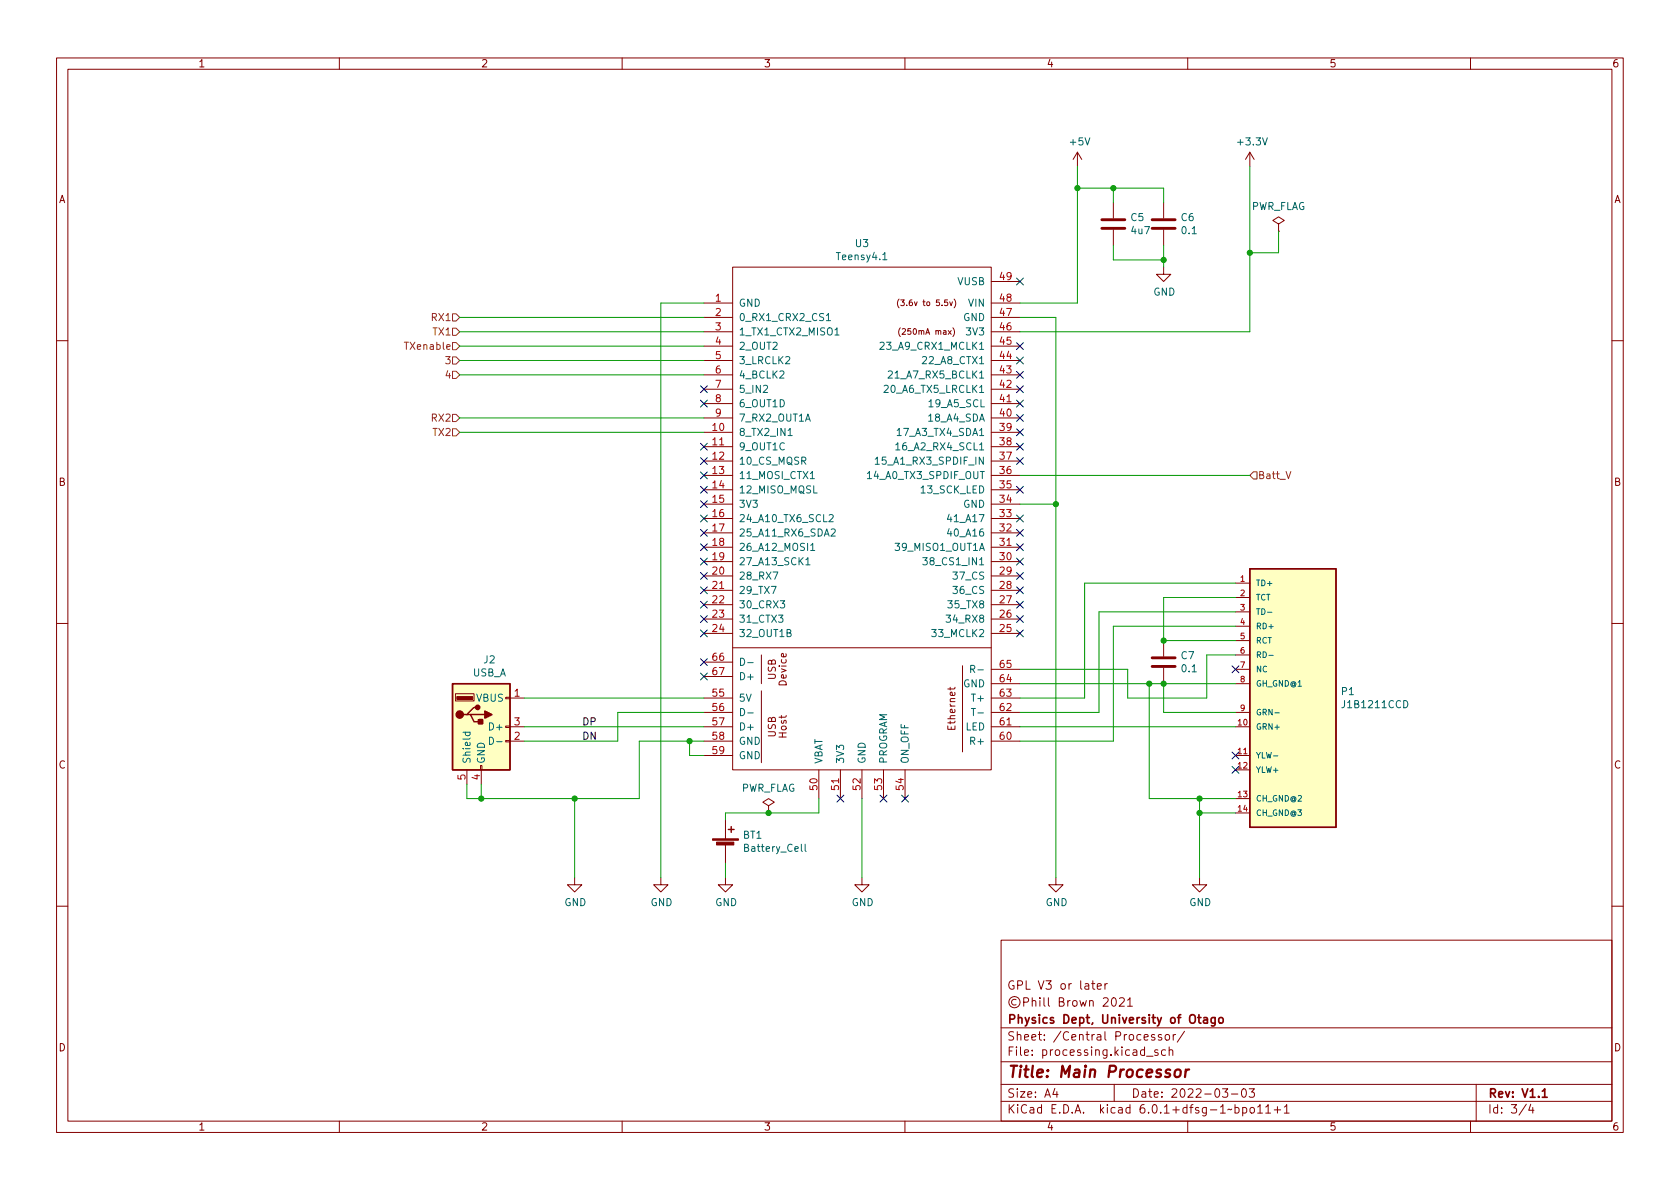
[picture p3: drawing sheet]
<svg xmlns="http://www.w3.org/2000/svg" width="297mm" height="210mm" viewBox="0 0 297 210" stroke-linecap="round" stroke-linejoin="round" font-family="sans-serif">
<g fill="none" stroke="#840000" stroke-width=".18">
<path d="M10 10.2h277v190.1h-277zM12 12.2h273v186.1h-273zM60 10.2v2M110 10.2v2M160 10.2v2M210 10.2v2M260 10.2v2M190.5 26.9l-.8 1.3M190.5 26.9v2.6M190.5 26.9l.8 1.3M196.8 35.8v2.8M205.7 35.8v2.8"/>
<path d="M221 26.9l-.8 1.3M221 26.9v2.6M221 26.9l.7 1.3M226.1 39.6l1-.6-1-.7-1.1 .7 1.1 .6v1.3M124.5 58.7h5M124.5 56.1h5M124.5 53.6h5M129.5 47.2h45.8v88.9h-45.8zM159 52.9a1.17 1.17 0 0 0 0 1.5M159.2 58a1.17 1.17 0 0 0 0 1.5M167.9 53.4l.3 .6 .2-.6M168.5 58a1.17 1.17 0 0 1 0 1.5"/>
<path d="M168.7 52.9a1.17 1.17 0 0 1 0 1.5M175.3 58.7h5M175.3 56.1h5M175.3 53.6h5M175.3 49.8h5M196.8 40.6v2.8M205.7 47.2v1.3h1.3l-1.3 1.3-1.2-1.3h1.2M205.7 40.6v2.8M226.1 40.9h.1M10 60.2h2M124.5 76.4h5M124.5 79h5"/>
<path d="M124.5 73.9h5M124.5 71.4h5M124.5 68.8h5M124.5 66.3h5M124.5 63.7h5M124.5 61.2h5M175.3 76.4h5M175.3 79h5M175.3 73.9h5M175.3 71.4h5M175.3 68.8h5M175.3 66.3h5"/>
<path d="M175.3 63.7h5M175.3 61.2h5M285 60.2h2M124.5 81.5h5M124.5 84.1h5M124.5 86.6h5M124.5 89.1h5M124.5 91.7h5M124.5 94.2h5M124.5 96.8h5M124.5 99.3h5M175.3 81.5h5"/>
<path d="M175.3 84.1h5M175.3 86.6h5M175.3 89.1h5M175.3 91.7h5M175.3 94.2h5M175.3 96.8h5M175.3 99.3h5M10 110.2h2M124.5 101.8h5M124.5 104.4h5M124.5 106.9h5M124.5 109.5h5"/>
<path d="M124.5 112h5M124.5 117.1h5M124.5 119.6h5M129.5 114.5h45.8M134.6 115.8v5.1M170.2 117.7v15.3M175.3 101.8h5M175.3 104.4h5M175.3 106.9h5M175.3 109.5h5M175.3 112h5M175.3 118.4h5"/>
<path d="M205.7 113.3v2.8M205.7 118.1v2.8M218.4 118.4h2.6M218.4 103.1h2.6M218.4 105.7h2.6M218.4 108.2h2.6M218.4 110.7h2.6M218.4 113.3h2.6M218.4 115.8h2.6M285 110.2h2M80.5 122.7h3.3v1.2h-3.3zM82.5 136.1v2.6"/>
<path d="M85 135.4h.2v.7h-.2zM85.1 136.1v2.6M89.4 130.9h.8v.3h-.8zM89.4 128.4h.8v.2h-.8zM89.4 123.3h.8v.3h-.8zM90.2 123.4h2.5M90.2 131.1h2.5M90.2 128.5h2.5M124.5 123.4h5M124.5 131.1h5M124.5 128.5h5M124.5 126h5"/>
<path d="M124.5 133.6h5M134.6 122.2v12.7M144.8 136.1v5.1M148.6 136.1v5.1M152.4 136.1v5.1M156.2 136.1v5.1M160 136.1v5.1M168 121.5v.5M168.8 121.5l-.1 .3h-1.1M175.3 123.4h5M175.3 131.1h5M175.3 128.5h5"/>
<path d="M175.3 126h5M175.3 120.9h5M218.4 128.5h2.6M218.4 126h2.6M218.4 133.6h2.6M218.4 120.9h2.6M218.4 136.1h2.6M101.6 155.2v1.3h1.3l-1.3 1.2-1.3-1.2h1.3M116.8 155.2v1.3h1.3l-1.3 1.2-1.2-1.2h1.2M128.3 155.2v1.3h1.2l-1.2 1.2-1.3-1.2h1.3M128.3 145v3.3M128.3 149.3v3.3"/>
<path d="M135.9 142.5l1-.6-1-.7-1 .7 1 .6v1.3M135.9 143.8h.1M152.4 155.2v1.3h1.3l-1.3 1.2-1.3-1.2h1.3M186.7 155.2v1.3h1.3l-1.3 1.2-1.3-1.2h1.3M212.1 155.2v1.3h1.3l-1.3 1.2-1.3-1.2h1.3M218.4 141.2h2.6M218.4 143.8h2.6M10 160.2h2M177 166.3h108v32h-108zM179.6 176.8a.52 .52 0 0 0-.8 .4 .52 .52 0 0 0 .8 .4M181 177.2l.7-.1 .2-.2-.1-.3-.2-.2h-.6v1.5M182.5 177.1l.2-.2 .4 .1v.9"/>
<path d="M182.5 176.4v1.5M183.9 176.4v.2M183.9 176.9v1M184.6 176.4v1.3l.2 .2M185.4 176.4v1.3l.2 .2M187.3 177.1h.6l.2-.2-.2-.4-.6-.1v1.5h.6l.2-.3a.39 .39 0 0 0-.3-.5M188.8 176.9v1M189.2 176.9l-.3 .1-.1 .2M189.8 177l.3-.1 .3 .3v.4l-.3 .3h-.3l-.2-.3v-.4zM190.9 176.9l.3 1 .3-.7 .3 .7 .3-1M192.6 177.1l.3-.2 .3 .1 .1 .9M192.6 176.9v1"/>
<path d="M193 173.9h.6M193.2 173.4v1.3l.4 .2M194 174.4l.7-.1-.1-.3-.4-.1-.2 .2 .1 .8h.5M195.1 176.6l.5-.2 .3 .2v.3l-.9 1h.9M195.4 173.9v1M195.8 173.9l-.3 .1-.1 .2M196.7 176.5l.2-.1a.81 .81 0 0 1 .5 .7 .81 .81 0 0 1-.3 .8h-.1a.81 .81 0 0 1-.6-.6 .81 .81 0 0 1 .3-.8zM197.9 176.6l.6-.2 .2 .2 .1 .3-.9 1h.9M199.4 176.9l.4-.5v1.5M199.4 177.9h.8M285 160.2h2M60 198.3v2"/>
<path d="M110 198.3v2M160 198.3v2M177 194.8h108M177 191.8h108M177 187.8h108M177 181.8h108M186.5 192.5l-.4 1h1M186.9 193v1M197 191.8v3M202.7 186.8h1.2M204.1 183l-.3-.1-.2 .2v.3l.5 .1v.4h-.5M204.7 185.7l-.3-.1-.3 .2 .1 .3 .5 .1v.4h-.6"/>
<path d="M205.4 183l-.4-.1-.2 .2 .1 .3 .5 .1v.4h-.6M206.1 185.7l-.5-.1-.2 .3v.4l.1 .3h.6M206.1 183l.4-.1 .3 .3v.4l-.3 .3h-.4l-.1-.3v-.4zM206.7 185.8l.2-.2 .4 .1 .1 .9M206.7 185.1v1.5M207.4 182.9v1M207.9 182.9l-.3 .1-.2 .2M209.4 182.4l-1.3 1.9M210 198.3v2M216.1 192.5h1l-.5 .6 .4 .1v.7l-.2 .1h-.4l-.3-.1M217.7 193.5h1.2M218.4 195.9l.4-.1 .3 .3v.4l-.2 .3h-.5"/>
<path d="M218.4 195.3v1.5M219.7 192.6l.2-.1a.81 .81 0 0 1 .5 .7 .81 .81 0 0 1-.3 .8h-.1a.81 .81 0 0 1-.6-.6 .81 .81 0 0 1 .3-.8zM219.7 195.9l.4-.1 .3 .3v.4l-.1 .3h-.6M219.7 195.8v1.5M220.9 192.5h.9l-.5 .6 .4 .1v.7l-.2 .1h-.4l-.2-.1M221.1 196l.2-.2 .4 .2 .1 .5-.2 .3h-.3l-.2-.1zM222.4 195.8l.4-.5v1.5M222.4 196.8h.8M223.8 195.8l.4-.5v1.5M223.8 196.8h.8M225.3 196.3h1.1M225.9 195.7v1.1"/>
<path d="M227.1 195.8l.4-.5v1.5M227.1 196.8h.8M260 198.3v2M261 191.8v6.5M269.9 195.3l-1.3 1.9M270.6 195.3l-.3 1h.9M271 195.8v1"/>
<circle cx="179.4" cy="177.2" r="1"/>
</g>
<path d="M211.8 179.9h.5M212 179.4v1.3l.3 .2M214.8 179.9v1.2l-.2 .3h-.4M212.8 180h.6l.1 .9M213.5 180.3l-.5 .1a.29 .29 0 0 0-.2 .2 .29 .29 0 0 0 .2 .3h.5M214.8 180l-.4-.1-.3 .3v.4l.2 .3h.5M215.6 180.1l.2-.2 .4 .2 .1 .5-.2 .3h-.3l-.2-.1zM272.7 193l.4-.5v1.5M272.7 194h.9" fill="none" stroke="#840000" stroke-width=".3"/>
<path d="M207.8 189.3a.52 .52 0 0 1 .6-.2 .52 .52 0 0 1 .4 .4l-.1 .6a.55 .55 0 0 1-.5 .4 .55 .55 0 0 1-.5-.4zM209.7 189.1l-.2 1.4M210.3 189.1l-.4 .1-.3 .3" fill="none" stroke="#840000" stroke-width=".4"/>
<g fill="#ffffc2" stroke="#ffffc2" stroke-width=".18">
<path d="M80 120.9h10.2v15.2h-10.2z"/>
<path d="M221 100.6h15.2v45.7h-15.2z"/>
</g>
<path d="M221 100.6h15.2v45.7h-15.2zM80 120.9h10.2v15.2h-10.2zM82.5 126.4h.7l.6 1.2h1.3M83.2 126.4h2.5M84.5 125.1h-.7l-1.3 1.3h-.6M128.8 146.7h1M129.3 146.2v1" fill="none" stroke="#840000" stroke-width=".25"/>
<g fill="#840000" stroke="#840000" stroke-width=".25">
<path d="M85.7 125.7l1.3 .7-1.3 .6z"/>
<path d="M84.6 127.2h.7v.8h-.7z"/>
<circle cx="81.3" cy="126.4" r=".63"/>
<circle cx="84.5" cy="125.1" r=".38"/>
</g>
<g fill="#840000" stroke="#840000" stroke-width=".18">
<path d="M80.8 123.2h2.8v.5h-2.8z"/>
<path d="M126 148.3h4.6v.3h-4.6z"/>
<path d="M126.7 148.9h3v.5h-3z"/>
</g>
<g fill="none" stroke="#006464" stroke-width=".18">
<path d="M146.1 55.8l.4-.4v1.3M146.1 56.7h.7M147.6 59.2h.8M156.1 45.9h.7M139.3 77h.8M155.6 60.6l.5-.1 .2 .4-.8 .9h.8M156.3 68.3l.5-.2 .3 .4-.8 .9h.8M157.1 65.7l.4-.1 .3 .4-.8 .9h.8M158.4 78.7l.3-.4v1.3M158.4 79.6h.7M158.6 76.1l.4-.3v1.2M158.6 77h.8"/>
<path d="M142.5 99l.3-.4v1.3M142.5 99.9h.7M143.3 84.6h.7M143.3 96.4l.4-.3v1.2M143.3 97.3h.8M146.6 91.1l.5-.1 .2 .4-.8 .9h.8M147 93.7l.4-.2 .3 .4-.8 .9h.8M153.4 83.7l.3-.3v1.2M153.4 84.6h.7M154.8 81.2l.3-.4v1.3M154.8 82.1h.7M163.2 98.6h.7l-.4 .5 .4 .1v.6l-.2 .1-.5-.1"/>
<path d="M130.9 116.4a.64 .64 0 0 1 .8 .6 .64 .64 0 0 1-.8 .7zM132.2 117.2h1M136.7 101.2h.8l-.5 1.2M167.3 108.8h.8l-.5 .5 .4 .1v.5l-.2 .1-.5-.1M171.6 118.3h.6l.2-.2-.1-.3-.7-.1v1.2M224.1 108.3h.8M224.3 115.9h.8M81.9 129.5h1.2M82.3 129.5v.3l.2 .3 .6-.1v-.5M86.5 130.4a.64 .64 0 0 1 .8 .6 .64 .64 0 0 1-.8 .6zM87.8 131.1h1M130.9 125.3a.64 .64 0 0 1 .8 .6 .64 .64 0 0 1-.8 .7z"/>
<path d="M132.2 126.1h1M171.7 125.3h.8M225.4 126.1h.8M142.4 149.3v1.1l.1 .2"/>
</g>
<path d="M194.8 38.9h4.1M203.7 38.9h4.1M194.8 40.4h4.1M203.7 40.4h4.1M203.7 117.9h4.1M203.7 116.3h4.1" fill="none" stroke="#840000" stroke-width=".51"/>
<path d="M80 55.5h.6l.7 .6-.7 .7h-.6zM80 58h.6l.7 .7-.7 .6h-.6zM80 60.6h.6l.7 .6-.7 .6h-.6zM80 75.8h.6l.7 .6-.7 .7h-.6zM80 73.3h.6l.7 .6-.7 .6h-.6zM80 63.1h.6l.7 .6-.7 .7h-.6zM80 65.7h.6l.7 .6-.7 .6h-.6zM221.6 83.4h.6v1.3h-.6l-.6-.6z" fill="none" stroke="#725600" stroke-width=".18"/>
<g fill="none" stroke="#009600" stroke-width=".18">
<path d="M190.5 33.3h15.2v2.5M190.5 29.5v24.1h-10.2M196.8 33.3v2.5M221 29.5v29.2h-40.7M81.3 56.1h43.2M81.3 58.7h43.2M124.5 53.6h-7.7v101.6M180.3 56.1h6.4v99.1M196.8 43.4v2.6h8.9M205.7 43.4v3.8M226.1 40.9v3.8h-5.1M81.3 73.9h43.2"/>
<path d="M81.3 76.4h43.2M81.3 66.3h43.2M81.3 61.2h43.2M81.3 63.7h43.2M180.3 89.1h6.4M180.3 84.1h40.7M218.4 105.7h-12.7v7.6h12.7M218.4 110.7h-21.6v20.4h-16.5M218.4 108.2h-24.1v17.8h-14M218.4 103.1h-26.6v20.3h-11.5M218.4 115.8h-5v7.6h-14v-5h-19.1M85.1 138.7v2.5"/>
<path d="M92.7 123.4h31.8M92.7 128.5h31.8M121.9 131.1v2.5h2.6M124.5 126h-15.3v5.1h-16.5M124.5 131.1h-11.5v10.1h-30.5v-2.5M180.3 128.5h38.1M180.3 120.9h38.1M203.2 120.9v20.3h15.2M205.7 120.9v5.1h12.7M101.6 141.2v14M128.3 152.6v2.6M144.8 141.2v2.6h-16.5v1.2"/>
<path d="M152.4 141.2v14M212.1 143.8h6.3M212.1 141.2v14"/>
</g>
<g fill="none" stroke="#000084" stroke-width=".18">
<path d="M179.7 49.2l1.2 1.2M180.9 49.2l-1.2 1.2M123.9 78.4l1.2 1.2M123.9 68.2l1.2 1.2M123.9 70.8l1.2 1.2M125.1 78.4l-1.2 1.2M125.1 68.2l-1.2 1.2M125.1 70.8l-1.2 1.2M179.7 70.8l1.2 1.2M179.7 75.8l1.2 1.3M179.7 78.4l1.2 1.2M179.7 65.7l1.2 1.2"/>
<path d="M179.7 68.2l1.2 1.2M179.7 60.6l1.2 1.2M179.7 63.1l1.2 1.3M179.7 73.3l1.2 1.2M180.9 70.8l-1.2 1.2M180.9 75.8l-1.2 1.3M180.9 78.4l-1.2 1.2M180.9 65.7l-1.2 1.2M180.9 68.2l-1.2 1.2M180.9 60.6l-1.2 1.2M180.9 63.1l-1.2 1.3M180.9 73.3l-1.2 1.2"/>
<path d="M123.9 98.7l1.2 1.2M123.9 91.1l1.2 1.2M123.9 86l1.2 1.2M123.9 96.2l1.2 1.2M123.9 88.5l1.2 1.3M123.9 93.6l1.2 1.2M123.9 83.5l1.2 1.2M123.9 80.9l1.2 1.2M125.1 98.7l-1.2 1.2M125.1 91.1l-1.2 1.2M125.1 86l-1.2 1.2M125.1 96.2l-1.2 1.2"/>
<path d="M125.1 88.5l-1.2 1.3M125.1 93.6l-1.2 1.2M125.1 83.5l-1.2 1.2M125.1 80.9l-1.2 1.2M179.7 98.7l1.2 1.2M179.7 93.6l1.2 1.2M179.7 91.1l1.2 1.2M179.7 86l1.2 1.2M179.7 96.2l1.2 1.2M179.7 80.9l1.2 1.2M180.9 98.7l-1.2 1.2M180.9 93.6l-1.2 1.2"/>
<path d="M180.9 91.1l-1.2 1.2M180.9 86l-1.2 1.2M180.9 96.2l-1.2 1.2M180.9 80.9l-1.2 1.2M123.9 103.8l1.2 1.2M123.9 106.3l1.2 1.2M123.9 101.2l1.2 1.3M123.9 108.9l1.2 1.2M123.9 111.4l1.2 1.2M123.9 116.5l1.2 1.2M123.9 119l1.2 1.2M125.1 103.8l-1.2 1.2"/>
<path d="M125.1 106.3l-1.2 1.2M125.1 101.2l-1.2 1.3M125.1 108.9l-1.2 1.2M125.1 116.5l-1.2 1.2M125.1 119l-1.2 1.2M125.1 111.4l-1.2 1.2M179.7 111.4l1.2 1.2M179.7 108.9l1.2 1.2M179.7 101.2l1.2 1.3M179.7 106.3l1.2 1.2M179.7 103.8l1.2 1.2M180.9 108.9l-1.2 1.2"/>
<path d="M180.9 111.4l-1.2 1.2M180.9 101.2l-1.2 1.3M180.9 106.3l-1.2 1.2M180.9 103.8l-1.2 1.2M217.8 117.7l1.2 1.3M219 117.7l-1.2 1.3M217.8 133l1.2 1.2M217.8 135.5l1.2 1.2M219 133l-1.2 1.2M219 135.5l-1.2 1.2M148 140.6l1.2 1.2M149.2 140.6l-1.2 1.2"/>
<path d="M155.6 140.6l1.2 1.2M156.8 140.6l-1.2 1.2M159.4 140.6l1.2 1.2M160.6 140.6l-1.2 1.2"/>
</g>
<g fill="#009600" stroke="#009600" stroke-width=".18">
<circle cx="212.1" cy="143.8" r=".46"/>
<circle cx="212.1" cy="141.2" r=".46"/>
<circle cx="121.9" cy="131.1" r=".46"/>
<circle cx="135.9" cy="143.8" r=".46"/>
<circle cx="205.7" cy="113.3" r=".46"/>
<circle cx="205.7" cy="120.9" r=".46"/>
<circle cx="203.2" cy="120.9" r=".46"/>
<circle cx="205.7" cy="46" r=".46"/>
<circle cx="196.8" cy="33.3" r=".46"/>
<circle cx="190.5" cy="33.3" r=".46"/>
<circle cx="221" cy="44.7" r=".46"/>
<circle cx="186.7" cy="89.1" r=".46"/>
<circle cx="101.6" cy="141.2" r=".46"/>
<circle cx="85.1" cy="141.2" r=".46"/>
</g>
<text font-size="2.8" fill="#840000" x="178" y="190.6">Title: Main Processor</text>
<g font-size="2.1" fill="#840000">
<text x="178" y="175">GPL V3 or later</text>
<text x="178" y="184">Sheet: /Central Processor/</text>
<text x="178" y="181">Physics Dept, University of Otago</text>
<text x="178" y="186.7">File: processing.kicad_sch</text>
<text x="178" y="196.9">KiCad E.D.A. kicad 6.0.1+dfsg-1~bpo11+1</text>
<text x="178" y="194.1">Size: A4</text>
<text x="200" y="194.1">Date: 2022-03-03</text>
<text x="263" y="194.1">Rev: V1.1</text>
<text x="263" y="196.9">Id: 3/4</text>
</g>
<g font-size="1.8" fill="#840000">
<text x="35" y="11.9">1</text>
<text x="85" y="11.9">2</text>
<text x="135" y="11.9">3</text>
<text x="185" y="11.9">4</text>
<text x="235" y="11.9">5</text>
<text x="285" y="11.9">6</text>
<text x="10.3" y="35.9">A</text>
<text x="285.3" y="35.9">A</text>
<text x="10.3" y="85.9">B</text>
<text x="285.3" y="85.9">B</text>
<text x="137.2" y="120.2" transform="rotate(-90 137.2 120.2)">USB</text>
<text x="139.1" y="121.2" transform="rotate(-90 139.1 121.2)">Device</text>
<text x="137.2" y="130.4" transform="rotate(-90 137.2 130.4)">USB</text>
<text x="139.1" y="130.5" transform="rotate(-90 139.1 130.5)">Host</text>
<text x="168.9" y="128.9" transform="rotate(-90 168.9 128.9)">Ethernet</text>
<text x="10.3" y="135.9">C</text>
<text x="285.3" y="135.9">C</text>
<text x="10.3" y="185.9">D</text>
<text x="285.3" y="185.9">D</text>
<text x="35" y="199.9">1</text>
<text x="85" y="199.9">2</text>
<text x="135" y="199.9">3</text>
<text x="185" y="199.9">4</text>
<text x="235" y="199.9">5</text>
<text x="285" y="199.9">6</text>
</g>
<g font-size="1.8" fill="#006464">
<text x="189.3" y="25.7">+5V</text>
<text x="219" y="25.7">+3.3V</text>
<text x="200" y="39.1">C5</text>
<text x="200.1" y="41.4">4u7</text>
<text x="208.8" y="39.1">C6</text>
<text x="209" y="41.4">0.1</text>
<text x="221.1" y="37.1">PWR_FLAG</text>
<text x="148.1" y="46">Teensy4.1</text>
<text x="151.3" y="43.7">U3</text>
<text x="169.3" y="50.4">VUSB</text>
<text x="203.9" y="52.3">GND</text>
<text x="130.6" y="54.2">GND</text>
<text x="130.6" y="56.8">0_RX1_CRX2_CS1</text>
<text x="130.6" y="59.3">1_TX1_CTX2_MISO1</text>
<text x="170.3" y="56.8">GND</text>
<text x="171.1" y="59.3">3V3</text>
<text x="171.3" y="54.2">VIN</text>
<text x="130.6" y="64.4">3_LRCLK2</text>
<text x="130.6" y="61.8">2_OUT2</text>
<text x="156.3" y="61.8">23_A9_CRX1_MCLK1</text>
<text x="163.5" y="64.4">22_A8_CTX1</text>
<text x="130.6" y="66.9">4_BCLK2</text>
<text x="130.6" y="69.5">5_IN2</text>
<text x="156.8" y="69.5">20_A6_TX5_LRCLK1</text>
<text x="157.7" y="66.9">21_A7_RX5_BCLK1</text>
<text x="130.6" y="77.1">8_TX2_IN1</text>
<text x="130.6" y="72">6_OUT1D</text>
<text x="130.6" y="74.5">7_RX2_OUT1A</text>
<text x="159.1" y="77.1">17_A3_TX4_SDA1</text>
<text x="164.3" y="74.5">18_A4_SDA</text>
<text x="164.5" y="72">19_A5_SCL</text>
<text x="130.6" y="79.6">9_OUT1C</text>
<text x="130.6" y="82.2">10_CS_MQSR</text>
<text x="155.7" y="82.2">15_A1_RX3_SPDIF_IN</text>
<text x="159.1" y="79.6">16_A2_RX4_SCL1</text>
<text x="130.6" y="84.7">11_MOSI_CTX1</text>
<text x="130.6" y="87.2">12_MISO_MQSL</text>
<text x="130.6" y="89.8">3V3</text>
<text x="153.9" y="84.7">14_A0_TX3_SPDIF_OUT</text>
<text x="163" y="87.2">13_SCK_LED</text>
<text x="170.3" y="89.8">GND</text>
<text x="130.6" y="92.3">24_A10_TX6_SCL2</text>
<text x="130.6" y="94.9">25_A11_RX6_SDA2</text>
<text x="168" y="94.9">40_A16</text>
<text x="168" y="92.3">41_A17</text>
<text x="130.6" y="97.4">26_A12_MOSI1</text>
<text x="130.6" y="99.9">27_A13_SCK1</text>
<text x="158.8" y="97.4">39_MISO1_OUT1A</text>
<text x="164.1" y="99.9">38_CS1_IN1</text>
<text x="130.6" y="102.5">28_RX7</text>
<text x="130.6" y="105">29_TX7</text>
<text x="130.6" y="107.6">30_CRX3</text>
<text x="168" y="107.6">35_TX8</text>
<text x="168.8" y="105">36_CS</text>
<text x="168.8" y="102.5">37_CS</text>
<text x="130.6" y="110.1">31_CTX3</text>
<text x="130.6" y="112.6">32_OUT1B</text>
<text x="165.2" y="112.6">33_MCLK2</text>
<text x="167.9" y="110.1">34_RX8</text>
<text x="83.5" y="119.6">USB_A</text>
<text x="85.6" y="117.3">J2</text>
<text x="172.4" y="119">R-</text>
<text x="208.8" y="116.6">C7</text>
<text x="209" y="118.9">0.1</text>
<text x="84.2" y="124.1">VBUS</text>
<text x="130.6" y="124.1">5V</text>
<text x="130.6" y="120.3">D+</text>
<text x="170.3" y="121.5">GND</text>
<text x="172.1" y="124.1">T+</text>
<text x="237.2" y="122.9">P1</text>
<text x="237.6" y="125.2">J1B1211CCD</text>
<text x="86.8" y="129.2">D+</text>
<text x="130.6" y="129.2">D+</text>
<text x="130.6" y="131.7">GND</text>
<text x="170.7" y="129.2">LED</text>
<text x="171.9" y="131.7">R+</text>
<text x="172.6" y="126.6">T-</text>
<text x="83.2" y="135.1" transform="rotate(-90 83.2 135.1)">Shield</text>
<text x="85.7" y="135.1" transform="rotate(-90 85.7 135.1)">GND</text>
<text x="130.6" y="134.2">GND</text>
<text x="145.4" y="135.1" transform="rotate(-90 145.4 135.1)">VBAT</text>
<text x="149.2" y="135.1" transform="rotate(-90 149.2 135.1)">3V3</text>
<text x="153" y="135.1" transform="rotate(-90 153 135.1)">GND</text>
<text x="156.8" y="135.1" transform="rotate(-90 156.8 135.1)">PROGRAM</text>
<text x="160.7" y="135.1" transform="rotate(-90 160.7 135.1)">ON_OFF</text>
<text x="130.9" y="140">PWR_FLAG</text>
<text x="131.4" y="148.3">BT1</text>
<text x="131.9" y="150.6">Battery_Cell</text>
<text x="99.8" y="160.2">GND</text>
<text x="115" y="160.2">GND</text>
<text x="126.4" y="160.2">GND</text>
<text x="150.6" y="160.2">GND</text>
<text x="184.9" y="160.2">GND</text>
<text x="210.3" y="160.2">GND</text>
</g>
<g font-size="1.8" fill="#a90000">
<text x="126.5" y="53.3">1</text>
<text x="176.8" y="53.3">48</text>
<text x="176.8" y="49.5">49</text>
<text x="126.5" y="55.9">2</text>
<text x="126.5" y="58.4">3</text>
<text x="176.8" y="58.4">46</text>
<text x="176.8" y="55.9">47</text>
<text x="126.5" y="63.5">5</text>
<text x="126.5" y="61">4</text>
<text x="176.8" y="63.5">44</text>
<text x="176.8" y="61">45</text>
<text x="126.5" y="66">6</text>
<text x="126.5" y="68.6">7</text>
<text x="126.5" y="71.1">8</text>
<text x="176.8" y="71.1">41</text>
<text x="176.8" y="68.6">42</text>
<text x="176.8" y="66">43</text>
<text x="126" y="76.2">10</text>
<text x="126.5" y="73.7">9</text>
<text x="176.8" y="76.2">39</text>
<text x="176.8" y="73.7">40</text>
<text x="126" y="78.7">11</text>
<text x="126" y="81.3">12</text>
<text x="126" y="83.8">13</text>
<text x="176.8" y="83.8">36</text>
<text x="176.8" y="81.3">37</text>
<text x="176.8" y="78.7">38</text>
<text x="126" y="86.4">14</text>
<text x="126" y="88.9">15</text>
<text x="176.8" y="86.4">35</text>
<text x="176.8" y="88.9">34</text>
<text x="126" y="91.4">16</text>
<text x="126" y="94">17</text>
<text x="176.8" y="94">32</text>
<text x="176.8" y="91.4">33</text>
<text x="126" y="96.5">18</text>
<text x="126" y="99.1">19</text>
<text x="126" y="101.6">20</text>
<text x="176.8" y="101.6">29</text>
<text x="176.8" y="99.1">30</text>
<text x="176.8" y="96.5">31</text>
<text x="126" y="104.1">21</text>
<text x="126" y="106.7">22</text>
<text x="176.8" y="106.7">27</text>
<text x="176.8" y="104.1">28</text>
<text x="126" y="109.2">23</text>
<text x="126" y="111.8">24</text>
<text x="176.8" y="111.8">25</text>
<text x="176.8" y="109.2">26</text>
<text x="126" y="116.8">66</text>
<text x="126" y="119.4">67</text>
<text x="176.8" y="118.1">65</text>
<text x="90.9" y="123.2">1</text>
<text x="126" y="123.2">55</text>
<text x="126" y="125.7">56</text>
<text x="176.8" y="125.7">62</text>
<text x="176.8" y="123.2">63</text>
<text x="176.8" y="120.6">64</text>
<text x="90.9" y="130.8">2</text>
<text x="90.9" y="128.3">3</text>
<text x="126" y="128.3">57</text>
<text x="126" y="130.8">58</text>
<text x="176.8" y="130.8">60</text>
<text x="176.8" y="128.3">61</text>
<text x="82.3" y="137.9" transform="rotate(-90 82.3 137.9)">5</text>
<text x="84.8" y="137.9" transform="rotate(-90 84.8 137.9)">4</text>
<text x="126" y="133.3">59</text>
<text x="144.5" y="139.7" transform="rotate(-90 144.5 139.7)">50</text>
<text x="148.3" y="139.7" transform="rotate(-90 148.3 139.7)">51</text>
<text x="152.1" y="139.7" transform="rotate(-90 152.1 139.7)">52</text>
<text x="156" y="139.7" transform="rotate(-90 156 139.7)">53</text>
<text x="159.8" y="139.7" transform="rotate(-90 159.8 139.7)">54</text>
</g>
<g font-size="1.8" fill="#725600">
<text x="76.5" y="56.8">RX1</text>
<text x="76.7" y="59.3">TX1</text>
<text x="72" y="61.8">TXenable</text>
<text x="78.9" y="64.4">3</text>
<text x="78.9" y="66.9">4</text>
<text x="76.5" y="74.5">RX2</text>
<text x="76.7" y="77.1">TX2</text>
<text x="222.4" y="84.7">Batt_V</text>
</g>
<g font-size="1.8" fill="#0f0f0f">
<text x="102.9" y="130.8">DN</text>
<text x="102.9" y="128.3">DP</text>
</g>
<g font-size="1.4" fill="#840000">
<text x="159.4" y="59.2">(250mA max)</text>
<text x="159.5" y="54.1">(3.6v to 5.5v)</text>
</g>
<g font-size="1.4" fill="#a90000">
<text x="219.3" y="102.9">1</text>
<text x="219.3" y="105.4">2</text>
<text x="219.3" y="107.9">3</text>
<text x="219.3" y="110.5">4</text>
<text x="219.3" y="113">5</text>
<text x="219.3" y="115.6">6</text>
<text x="219.3" y="118.1">7</text>
<text x="219.3" y="120.6">8</text>
<text x="219.3" y="125.7">9</text>
<text x="218.9" y="128.3">10</text>
<text x="218.9" y="133.3">11</text>
<text x="218.9" y="135.9">12</text>
<text x="218.9" y="141">13</text>
<text x="218.9" y="143.5">14</text>
</g>
<g font-size="1.4" fill="#006464">
<text x="222" y="103.6">TD+</text>
<text x="222" y="106.2">TCT</text>
<text x="222" y="108.7">TD-</text>
<text x="222" y="111.2">RD+</text>
<text x="222" y="113.8">RCT</text>
<text x="222" y="116.3">RD-</text>
<text x="222" y="118.9">NC</text>
<text x="222" y="121.4">GH_GND@1</text>
<text x="222" y="129">GRN+</text>
<text x="222" y="126.5">GRN-</text>
<text x="222" y="134.1">YLW-</text>
<text x="222" y="136.6">YLW+</text>
<text x="222" y="141.7">CH_GND@2</text>
<text x="222" y="144.3">CH_GND@3</text>
</g>
</svg>
